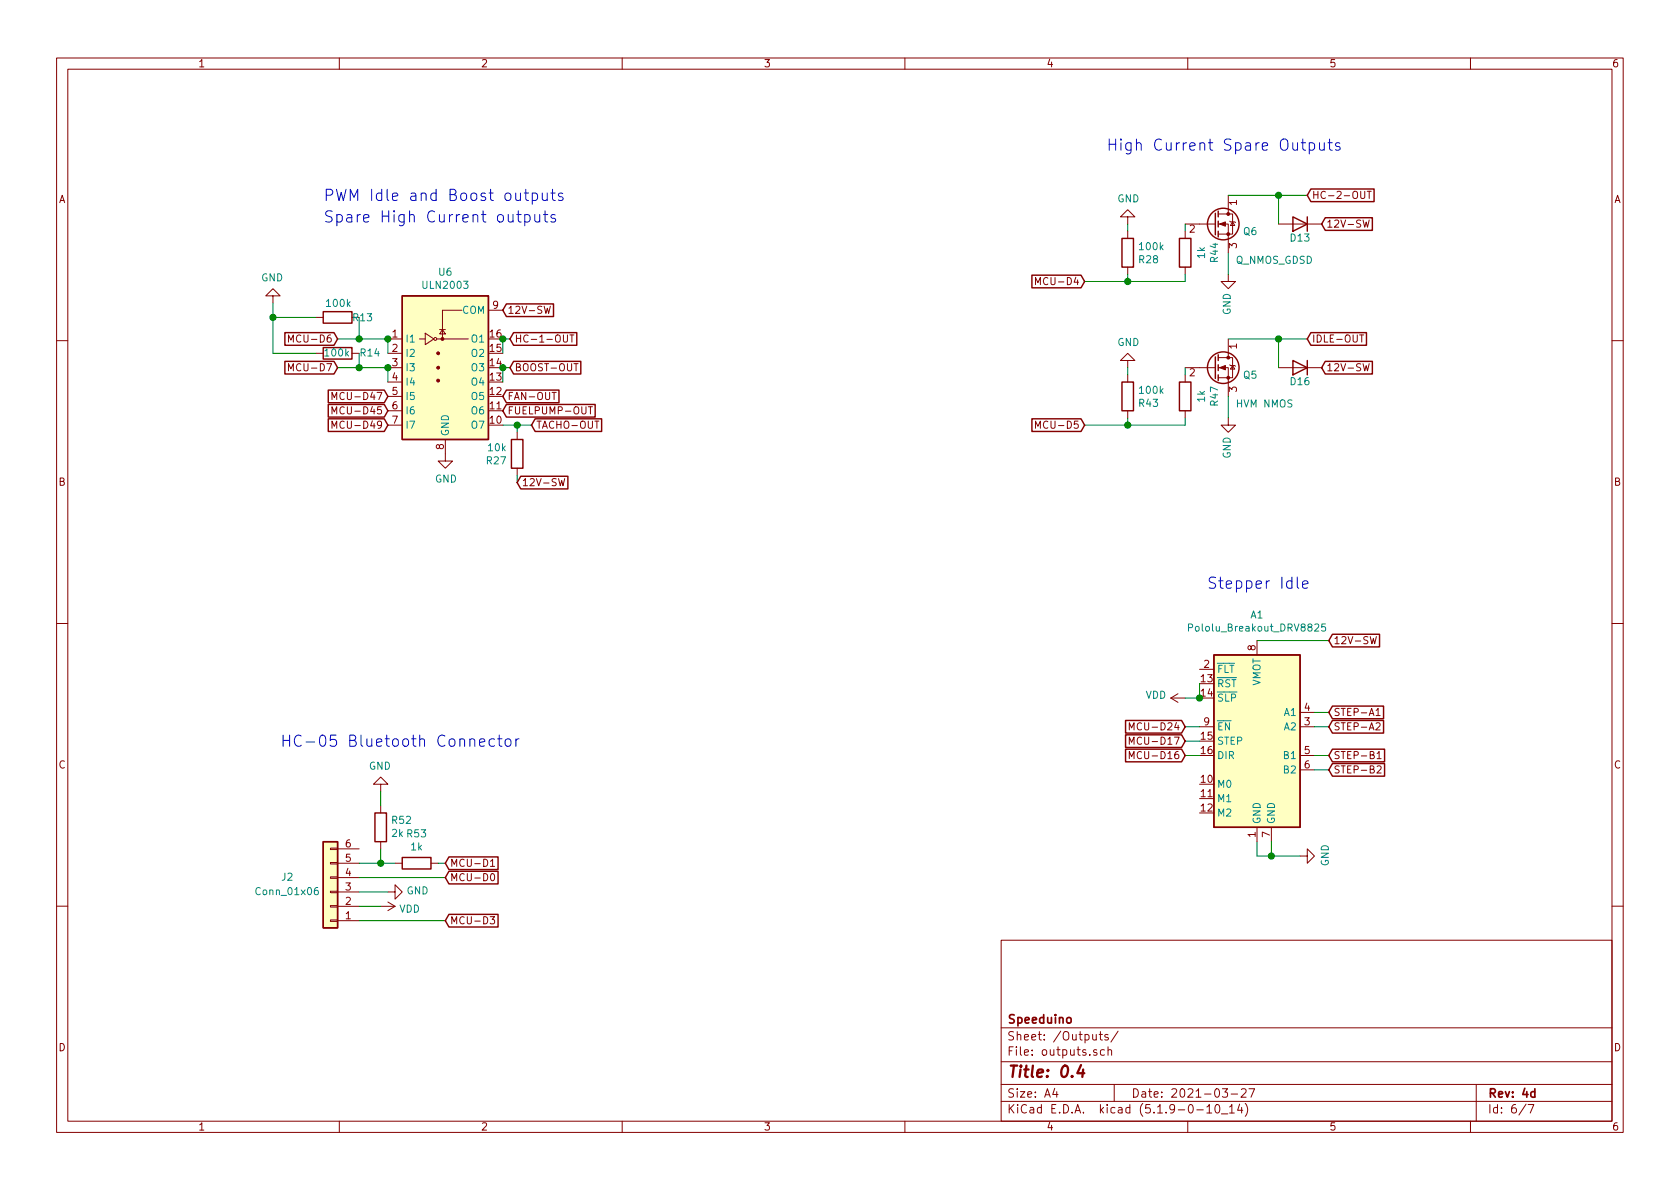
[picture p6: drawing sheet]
<svg xmlns="http://www.w3.org/2000/svg" width="297mm" height="210mm" viewBox="0 0 297 210" stroke-linecap="round" stroke-linejoin="round" font-family="sans-serif">
<g fill="none" stroke="#840000" stroke-width=".18">
<path d="M10 10.3h277v189.9h-277zM12 12.2h273v186.1h-273zM60 10.3v1.9M110 10.3v1.9M160 10.3v1.9M210 10.3v1.9M260 10.3v1.9M199.4 38.3h-1.3l1.3-1.2 1.3 1.2h-1.3v1.3M209.5 39.6h5.4M215.4 39.6h1.8v5.1M215.4 37.8h2.5v3.6h-2.5M217.2 34.5v3.3"/>
<path d="M217.4 39.1l.2 .1h.7l.1 .2M217.9 39.2l.4 .7h-.7zM226.1 39.6h7.6M240.6 33.8v1.1l.2 .2h.3l.2-.2v-1.1M241 38.9l.3 1.3 .3-.9 .2 .9 .3-1.3M241.7 33.8h.7M242.1 33.8v1.3M48.3 52.3h1.2l-1.2-1.3-1.3 1.3h1.3v1.3M55.9 56.1h1.2M68.6 59.9h2.5M74.2 59.9h1M75.2 58.9l1.5 1-1.5 1.1z"/>
<path d="M77.2 59.9h5.6M77.7 58.3h1M78.2 58.3l.5 .7h-1zM81.7 54.9h-3.5v5M86.4 54.9h2.5M96.2 54.1l.3 1.3 .3-.9 .2 .9 .3-1.3M99.6 59.2v1.1l.2 .2h.3l.2-.2v-1.1M100.8 59.2h.7M101.1 59.2v1.3M183.1 50.3v-1.2l.4 .9 .4-.9v1.2M199.4 40.9v1.3M199.4 47.2v1.3"/>
<path d="M209.5 40.9v1.3M209.5 47.2v1.3M217.2 48.5v1.3h-1.3l1.3 1.2 1.2-1.2h-1.2M217.2 59.9v3.3M240.4 59.2h.7M10 60.2h2M51 60.5v-1.3l.4 .9 .5-.9v1.3M51 65.6v-1.3l.4 .9 .5-.9v1.3M55.9 62.5h1.2M58.7 73.2v-1.3l.4 .9 .4-.9v1.3M58.7 75.7v-1.2l.4 .9 .4-.9v1.2M58.7 70.7v-1.3l.4 .9 .4-.9v1.3"/>
<path d="M62.2 62.5h1.3M68.6 65h2.5M68.6 62.5h2.5M68.6 67.6h2.5M68.6 70.1h2.5M68.6 72.6h2.5M68.6 75.2h2.5M78.7 77.7v3.8h1.3l-1.3 1.3-1.2-1.3h1.2M91.4 76.4v1.3M97.6 69.4h.7M101.5 64.3h.7M104 71.9h.7"/>
<path d="M104.4 71.9v1.3M105.2 74.5h.7M183.1 75.7v-1.2l.4 .9 .4-.9v1.2M199.4 63.7h-1.3l1.3-1.2 1.3 1.2h-1.3v1.3M199.4 66.3v1.3M199.4 72.6v1.3M209.5 65h5.4M209.5 66.3v1.3M209.5 72.6v1.3M215.4 65h1.8v5.1M215.4 63.2h2.5v3.6h-2.5M217.2 73.9v1.3h-1.3l1.3 1.2 1.2-1.2h-1.2"/>
<path d="M217.4 64.5l.2 .1h.7l.1 .2M217.9 64.6l.4 .7h-.7zM226.1 65h7.6M241 64.3l.3 1.3 .3-.9 .2 .9 .3-1.3M285 60.2h2M91.4 82.8v1.3M98.8 84.6l.3 1.3 .2-.9 .2 .9 .3-1.3M10 110.3h2M212.1 118.4h2.5M222.2 113.3v2.5M242.3 112.6l.3 1.2 .2-.9 .3 .9 .3-1.2M285 110.3h2"/>
<path d="M67.3 138.7h1.3l-1.3-1.3-1.3 1.3h1.3v1.2M199.7 129.1v-1.3l.4 .9 .4-.9v1.3M199.7 134.2v-1.3l.4 .9 .4-.9v1.3M199.7 131.6v-1.3l.4 1 .4-1v1.3M207 123.4l1.3 .8M207 123.4h2.5M208.3 122.7l-1.3 .7M212.1 128.5h2.5M229.9 128.5h2.5M229.9 126h2.5M229.9 133.6h2.5M229.9 136.1h2.5"/>
<path d="M243.3 127.9l.5-.1 .2 .4v.2l-.8 .7h.8M243.3 125.6l.4-.3v1.2M243.3 126.5h.7M243.5 133.2l.3-.3v1.3M243.5 135.6l.5-.2 .2 .4-.1 .2-.7 .7h.8M243.5 134.2h.7M58.4 152.5h1.3v.3h-1.3zM58.4 150h1.3v.2h-1.3zM58.4 155.1h1.3v.2h-1.3zM58.4 157.6h1.3v.3h-1.3zM59.7 157.7h3.8M59.7 155.2h3.8"/>
<path d="M59.7 152.6h3.8M59.7 150.1h3.8M67.3 142.5v1.3M67.3 148.8v1.3M68.6 157.7h1.2v-1.2l1.3 1.2-1.3 1.3v-1.3M68.6 159.5l1.2 .8M69.8 152.6h1.3M76.2 152.6h1.3M86.7 152.3l.4-.4v1.3M86.7 153.2h.8M86.8 154.6l.2-.1a.67 .67 0 0 1 .5 .6 .67 .67 0 0 1-.5 .6l-.3-.4zM222.2 146.3v2.5"/>
<path d="M224.8 146.3v2.5M229.9 151.4h1.2v-1.3l1.3 1.3-1.3 1.2v-1.2M10 160.2h2M58.4 160.1h1.3v.3h-1.3zM58.4 162.7h1.3v.2h-1.3zM59.7 162.8h3.8M59.7 160.3h3.8M67.3 160.3h2.5M69.8 160.3l-1.2 .7M86.7 162.1h.8l-.5 .5 .4 .1v.5l-.2 .2-.5-.2M177 166.3h108v32h-108zM285 160.2h2"/>
<path d="M60 198.3v1.9M110 198.3v1.9M160 198.3v1.9M177 194.8h108M177 191.8h108M177 187.8h108M177 181.8h108M186.5 192.5l-.4 1h1M186.8 193v1M193.9 185.7l-.4-.1-.2 .2 .1 .2 .5 .2v.3h-.6M194.3 182.9h.6M194.6 182.4v1.3l.3 .2"/>
<path d="M195.3 185.7l-.5-.1-.2 .3v.6l.2 .1 .5-.1M195.9 185.7l.2-.1 .4 .1v.9M195.9 183a.37 .37 0 0 0-.6 .1l.1 .3 .5 .1 .1 .1-.2 .3-.5-.1M195.9 185.1v1.5M197 191.8v3M197.7 182.3l-1.3 2M210 198.3v1.9M211.6 196.3h1.2M213.4 195.8l.4-.5v1.5M213.4 196.8h.8M215 195.4l.3-.1a.94 .94 0 0 1 0 1.5 .8 .8 0 0 1-.6-.6 .8 .8 0 0 1 .3-.8zM216 197h1.1"/>
<path d="M216.1 192.5h.9l-.4 .6 .4 .1v.7l-.2 .1-.7-.1M217.4 195.8l.4-.5v1.5M217.4 196.8h.8M217.7 193.5h1.1M219.2 195.2l-.4 1.1h.9M219.5 192.7l.2-.2h.3l.3 .2v.3v.2l-.9 .8h.9M219.5 195.8v1M220.2 195.1a1.71 1.71 0 0 1 0 2.3M220.8 192.5h1l-.6 1.5M260 198.3v1.9M261 191.8v6.5M269.8 195.2l-1.2 2"/>
<path d="M270.2 195.3h1l-.6 1.5"/>
<circle cx="77" cy="59.9" r=".25"/>
</g>
<path d="M188.7 180.1l.2-.2 .4 .2v.7l-.2 .1-.4-.1zM271.4 193.1l-.4-.1-.3 .3v.6l.3 .1 .4-.1M271.4 192.5v1.5" fill="none" stroke="#840000" stroke-width=".3"/>
<path d="M191.1 188.3l-.6 1.5h1.2M191.5 189.1l-.1 1.3" fill="none" stroke="#840000" stroke-width=".41"/>
<g fill="none" stroke="#840000" stroke-width=".25">
<path d="M214.9 37.7v3.8M215.4 37.3v1M215.4 39.1v1M228.6 38.3l2.5 1.3-2.5 1.3zM231.1 38.3v2.6M231.8 33.4h11.2v2.3h-11.2l-.7-1.2zM234.3 38.5h8.3v2.2h-8.3l-.6-1.1zM50.4 58.8h8.7l.6 1.1-.6 1.2h-8.7zM57.1 55.1h5.1v2h-5.1zM71.1 52.3h15.3v25.4h-15.3zM89.5 53.7h8.4v2.3h-8.4l-.6-1.1zM90.8 58.8h11.2v2.3h-11.2l-.6-1.2z"/>
<path d="M182.4 48.7h8.7l.7 1.1-.7 1.1h-8.7zM198.4 42.2h2v5h-2zM208.5 42.2h2.1v5h-2.1zM215.4 40.9v1M231.8 58.8h9.8v2.3h-9.8l-.7-1.2zM50.4 63.9h8.7l.6 1.1-.6 1.1h-8.7zM57.1 61.5h5.1v2h-5.1zM58 71.5h9.9l.7 1.1-.7 1.2h-9.9zM58 74.1h9.9l.7 1.1-.7 1.1h-9.9zM58 69h9.9l.7 1.1-.7 1.1h-9.9zM89.5 71.5h15.7v2.3h-15.7l-.6-1.2zM89.5 69h9.3v2.2h-9.3l-.6-1.1z"/>
<path d="M90.4 77.7h2.1v5.1h-2.1zM90.8 63.9h11.9v2.2h-11.9l-.6-1.1zM94.6 74.1h11.8v2.2h-11.8l-.6-1.1zM182.4 74.1h8.7l.7 1.1-.7 1.1h-8.7zM198.4 67.6h2v5h-2zM208.5 67.6h2.1v5h-2.1zM214.9 63.1v3.8M215.4 62.7v1M215.4 64.5v1M215.4 66.3v1M228.6 63.7l2.5 1.3-2.5 1.3zM231.1 63.7v2.6"/>
<path d="M234.3 63.9h8.3v2.2h-8.3l-.6-1.1zM92.1 84.2h8.3v2.3h-8.3l-.7-1.2zM214.6 115.8h15.3v30.5h-15.3zM235.6 112.2h8.3v2.2h-8.3l-.7-1.1zM199 127.4h9.9l.6 1.1-.6 1.1h-9.9zM199 132.5h9.9l.6 1.1-.6 1.1h-9.9zM199 129.9h9.9l.6 1.2-.6 1.1h-9.9zM235.6 127.4h9v2.2h-9l-.7-1.1zM235.6 132.5h9.2v2.2h-9.2l-.7-1.1zM235.6 135h9.2v2.3h-9.2l-.7-1.2zM235.6 124.9h9v2.2h-9l-.7-1.1zM57.1 148.8h2.6v15.3h-2.6z"/>
<path d="M66.3 143.8h2v5h-2zM71.1 151.6h5.1v2.1h-5.1zM79.4 154.1h8.7v2.2h-8.7l-.7-1.1zM79.4 151.5h8.7v2.3h-8.7l-.7-1.2zM79.4 161.7h8.7v2.2h-8.7l-.7-1.1z"/>
<circle cx="216.3" cy="39.6" r="2.79"/>
<circle cx="216.3" cy="65" r="2.79"/>
</g>
<g fill="#840000" stroke="#840000" stroke-width=".18">
<path d="M215.6 65l1.1-.4v.8z"/>
<path d="M215.6 39.6l1.1-.4v.8z"/>
<circle cx="217.2" cy="66.8" r=".25"/>
<circle cx="217.2" cy="63.2" r=".25"/>
<circle cx="77.5" cy="67.3" r=".25"/>
<circle cx="77.5" cy="65" r=".25"/>
<circle cx="77.5" cy="62.5" r=".25"/>
<circle cx="78.2" cy="59.9" r=".25"/>
<circle cx="217.2" cy="41.4" r=".25"/>
<circle cx="217.2" cy="37.8" r=".25"/>
</g>
<g fill="#ffffc2" stroke="#ffffc2" stroke-width=".18">
<path d="M57.1 148.8h2.6v15.3h-2.6z"/>
<path d="M71.1 52.3h15.3v25.4h-15.3z"/>
<path d="M214.6 115.8h15.3v30.5h-15.3z"/>
</g>
<path d="M210.1 111l.7-.1v-.4l-.7-.2v1.3M232.5 110.5l.4-.2 .3 .4-.1 .2-.7 .7h.8M234.3 110.3h-.6v.6l.2-.1 .4 .1v.6l-.1 .1-.5-.1M56.2 156.9l-.4 .1a.87 .87 0 0 0 0 1.2l.4-.1v-.5l-.4-.2-.2 .3" fill="none" stroke="#008484" stroke-width=".18"/>
<g fill="none" stroke="#008400" stroke-width=".18">
<path d="M199.4 39.6v1.3M209.5 39.6v1.3M217.2 34.5h13.9M226.1 34.5v5.1M48.3 53.6v8.9h7.6M48.3 56.1h7.6M59.7 59.9h8.9v2.6M63.5 56.1v3.8M90.2 59.9h-1.3v2.6M199.4 48.5v1.3M209.5 48.5v1.3h-17.7M217.2 44.7v3.8"/>
<path d="M217.2 59.9h13.9M226.1 59.9v5.1M59.7 65h8.9v2.6M63.5 62.5v2.5M88.9 75.2h5.1M90.2 65h-1.3v2.6M91.4 75.2v1.2M199.4 65v1.3M199.4 73.9v1.3M209.5 65v1.3M209.5 73.9v1.3h-17.7M217.2 70.1v3.8"/>
<path d="M91.4 84.1v1.2M222.2 113.3h12.7M67.3 139.9v2.6M209.5 128.5h2.6M209.5 133.6h2.6M209.5 131.1h2.6M212.1 120.9v2.5h-2.6M232.4 126h2.5M232.4 128.5h2.5M232.4 133.6h2.5M232.4 136.1h2.5M63.5 152.6h6.3"/>
<path d="M63.5 155.2h15.2M63.5 157.7h5.1M67.3 150.1v2.5M77.5 152.6h1.2M222.2 148.8v2.6h7.7M224.8 148.8v2.6M63.5 162.8h15.2M63.5 160.3h3.8"/>
</g>
<g fill="none" stroke="#0000c2" stroke-width=".18">
<path d="M91.4 37.9h.7M91.6 37.3v1.7l.1 .2 .4 .1M92.7 34.1h.7M92.8 38l.5-.1 .4 .4v.6l-.2 .3-.2 .1-.5-.1M92.8 37.9v2M93 33.5v1.7l.1 .2 .3 .1M94.1 34.2l.6-.1 .3 .4v.6l-.1 .3-.2 .1-.6-.1M94.1 34.1v2M94.6 37.9v1.1a.49 .49 0 0 0 .8 .1M95.4 37.9v1.4M95.9 34.1v1.1a.49 .49 0 0 0 .8 0M96.1 37.9h.8"/>
<path d="M96.4 37.3v1.7l.1 .2 .4 .1M96.7 34.1v1.4M97.4 34.1h.8M97.7 33.5v1.7l.1 .2 .4 .1M98.2 38l-.5-.1-.3 .3 .1 .3 .7 .2v.5l-.2 .1-.6-.1M99.5 34.2l-.5-.1-.3 .3 .1 .3 .7 .2v.5l-.2 .1-.6-.1M230.1 25.2h.7M230.4 24.6v1.7l.1 .2 .3 .1M231.5 25.3l.6-.1 .3 .4v.6l-.1 .3-.2 .1-.6-.1M231.5 25.2v2M233.3 25.2l.1 1.3a.52 .52 0 0 0 .7-.1M234.1 25.2v1.4"/>
<path d="M234.8 25.2h.8M235.1 24.6v1.7l.1 .2 .4 .1M236.9 25.3l-.5-.1-.3 .3 .1 .3 .7 .2v.5l-.2 .1-.6-.1M229.4 102.1v1.7l.2 .2M230.3 103.4l1-.2-.1-.4-.6-.1-.3 .3 .1 .9 .2 .1 .6-.1M84.8 131.3l.9-.2-.1-.3-.5-.1-.3 .2 .1 1 .2 .1 .5-.1M87.4 130.8l-.5-.1-.4 .3v.6l.2 .3 .2 .1 .5-.1M88 130.7h.7M88.3 130v1.7l.1 .2 .3 .1M89.4 130.8a.54 .54 0 0 1 .9 .2v.6a.54 .54 0 0 1-.5 .4 .54 .54 0 0 1-.5-.4zM91.2 130.7v1.3M91.8 130.7l-.4 .1-.2 .2"/>
</g>
<g fill="#008400" stroke="#008400" stroke-width=".25">
<circle cx="226.1" cy="59.9" r=".51"/>
<circle cx="199.4" cy="49.8" r=".51"/>
<circle cx="224.8" cy="151.4" r=".51"/>
<circle cx="63.5" cy="65" r=".51"/>
<circle cx="67.3" cy="152.6" r=".51"/>
<circle cx="68.6" cy="59.9" r=".51"/>
<circle cx="199.4" cy="75.2" r=".51"/>
<circle cx="88.9" cy="59.9" r=".51"/>
<circle cx="63.5" cy="59.9" r=".51"/>
<circle cx="91.4" cy="75.2" r=".51"/>
<circle cx="226.1" cy="34.5" r=".51"/>
<circle cx="88.9" cy="65" r=".51"/>
<circle cx="48.3" cy="56.1" r=".51"/>
<circle cx="68.6" cy="65" r=".51"/>
<circle cx="212.1" cy="123.4" r=".51"/>
</g>
<g font-size="2.8" fill="#0000c2">
<text x="195.6" y="26.7">High Current Spare Outputs</text>
<text x="57.1" y="35.6">PWM Idle and Boost outputs</text>
<text x="57.1" y="39.4">Spare High Current outputs</text>
<text x="213.4" y="104.1">Stepper Idle</text>
<text x="49.5" y="132.1">HC-05 Bluetooth Connector</text>
</g>
<text font-size="2.8" fill="#840000" x="178" y="190.5">Title: 0.4</text>
<g font-size="2.1" fill="#840000">
<text x="178" y="184">Sheet: /Outputs/</text>
<text x="178" y="181">Speeduino</text>
<text x="178" y="186.7">File: outputs.sch</text>
<text x="178" y="196.9">KiCad E.D.A. kicad (5.1.9-0-10_14)</text>
<text x="178" y="194.1">Size: A4</text>
<text x="200" y="194.1">Date: 2021-03-27</text>
<text x="263" y="194.1">Rev: 4d</text>
<text x="263" y="196.9">Id: 6/7</text>
</g>
<g font-size="1.8" fill="#840000">
<text x="35" y="11.9">1</text>
<text x="85" y="11.9">2</text>
<text x="135" y="11.9">3</text>
<text x="185" y="11.9">4</text>
<text x="235" y="11.9">5</text>
<text x="285" y="11.9">6</text>
<text x="10.4" y="35.9">A</text>
<text x="231.9" y="35.2">HC-2-OUT</text>
<text x="285.4" y="35.9">A</text>
<text x="210.3" y="41.1">2</text>
<text x="218.7" y="36.3" transform="rotate(-90 218.7 36.3)">1</text>
<text x="234.5" y="40.3">12V-SW</text>
<text x="218.7" y="43.9" transform="rotate(-90 218.7 43.9)">3</text>
<text x="184.1" y="50.4">MCU-D4</text>
<text x="69.4" y="59.7">1</text>
<text x="86.7" y="59.7">16</text>
<text x="87.1" y="54.6">9</text>
<text x="89.7" y="55.5">12V-SW</text>
<text x="52" y="60.6">MCU-D6</text>
<text x="52" y="65.7">MCU-D7</text>
<text x="69.4" y="62.2">2</text>
<text x="69.4" y="64.8">3</text>
<text x="86.7" y="64.8">14</text>
<text x="86.7" y="62.2">15</text>
<text x="91" y="65.7">BOOST-OUT</text>
<text x="91" y="60.6">HC-1-OUT</text>
<text x="218.7" y="61.7" transform="rotate(-90 218.7 61.7)">1</text>
<text x="231.9" y="60.6">IDLE-OUT</text>
<text x="234.5" y="65.7">12V-SW</text>
<text x="59.9" y="70.7">MCU-D47</text>
<text x="69.4" y="67.3">4</text>
<text x="69.4" y="69.8">5</text>
<text x="86.7" y="69.8">12</text>
<text x="86.7" y="67.3">13</text>
<text x="89.7" y="70.7">FAN-OUT</text>
<text x="210.3" y="66.5">2</text>
<text x="218.7" y="69.3" transform="rotate(-90 218.7 69.3)">3</text>
<text x="59.9" y="73.3">MCU-D45</text>
<text x="59.9" y="75.8">MCU-D49</text>
<text x="69.4" y="72.4">6</text>
<text x="69.4" y="74.9">7</text>
<text x="86.7" y="74.9">10</text>
<text x="86.7" y="72.4">11</text>
<text x="89.7" y="73.3">FUELPUMP-OUT</text>
<text x="94.8" y="75.8">TACHO-OUT</text>
<text x="184.1" y="75.8">MCU-D5</text>
<text x="78.5" y="79.5" transform="rotate(-90 78.5 79.5)">8</text>
<text x="10.4" y="85.9">B</text>
<text x="92.2" y="86">12V-SW</text>
<text x="285.4" y="85.9">B</text>
<text x="235.7" y="113.9">12V-SW</text>
<text x="212.9" y="118.1">2</text>
<text x="222" y="115" transform="rotate(-90 222 115)">8</text>
<text x="212.4" y="120.6">13</text>
<text x="212.4" y="123.2">14</text>
<text x="230.7" y="125.7">4</text>
<text x="200.9" y="129.2">MCU-D24</text>
<text x="200.9" y="131.7">MCU-D17</text>
<text x="212.4" y="130.8">15</text>
<text x="212.9" y="128.3">9</text>
<text x="230.7" y="128.3">3</text>
<text x="235.7" y="129.2">STEP-A2</text>
<text x="235.7" y="126.6">STEP-A1</text>
<text x="10.4" y="135.9">C</text>
<text x="200.9" y="134.2">MCU-D16</text>
<text x="212.4" y="133.3">16</text>
<text x="230.7" y="133.3">5</text>
<text x="230.7" y="135.9">6</text>
<text x="235.7" y="134.2">STEP-B1</text>
<text x="235.7" y="136.8">STEP-B2</text>
<text x="285.4" y="135.9">C</text>
<text x="212.4" y="138.4">10</text>
<text x="212.4" y="141">11</text>
<text x="212.4" y="143.5">12</text>
<text x="61.1" y="149.9">6</text>
<text x="222" y="148.1" transform="rotate(-90 222 148.1)">1</text>
<text x="224.5" y="148.1" transform="rotate(-90 224.5 148.1)">7</text>
<text x="61.1" y="154.9">4</text>
<text x="61.1" y="152.4">5</text>
<text x="79.5" y="155.8">MCU-D0</text>
<text x="79.5" y="153.3">MCU-D1</text>
<text x="61.1" y="160">2</text>
<text x="61.1" y="157.5">3</text>
<text x="61.1" y="162.6">1</text>
<text x="79.5" y="163.4">MCU-D3</text>
<text x="10.4" y="185.9">D</text>
<text x="285.4" y="185.9">D</text>
<text x="35" y="199.9">1</text>
<text x="85" y="199.9">2</text>
<text x="135" y="199.9">3</text>
<text x="185" y="199.9">4</text>
<text x="235" y="199.9">5</text>
<text x="285" y="199.9">6</text>
</g>
<g font-size="1.8" fill="#008484">
<text x="197.6" y="35.8">GND</text>
<text x="219.9" y="41.6">Q6</text>
<text x="201.4" y="46.6">R28</text>
<text x="201.6" y="44.2">100k</text>
<text x="213.1" y="45.7" transform="rotate(-90 213.1 45.7)">1k</text>
<text x="215.4" y="46.3" transform="rotate(-90 215.4 46.3)">R44</text>
<text x="218.4" y="46.7">Q_NMOS_GDSD</text>
<text x="228.2" y="42.7">D13</text>
<text x="46.2" y="49.8">GND</text>
<text x="75" y="51.1">ULN2003</text>
<text x="77.6" y="48.8">U6</text>
<text x="57.9" y="54.3">100k</text>
<text x="62.5" y="56.8">R13</text>
<text x="81.7" y="55.5">COM</text>
<text x="217.6" y="55.7" transform="rotate(-90 217.6 55.7)">GND</text>
<text x="57.6" y="63">100k</text>
<text x="63.8" y="63">R14</text>
<text x="71.6" y="60.6">I1</text>
<text x="71.6" y="63.1">I2</text>
<text x="71.6" y="65.7">I3</text>
<text x="83.5" y="65.7">O3</text>
<text x="83.5" y="63.1">O2</text>
<text x="83.5" y="60.6">O1</text>
<text x="197.6" y="61.2">GND</text>
<text x="71.6" y="68.2">I4</text>
<text x="71.6" y="70.7">I5</text>
<text x="83.5" y="70.7">O5</text>
<text x="83.5" y="68.2">O4</text>
<text x="201.4" y="72">R43</text>
<text x="201.6" y="69.6">100k</text>
<text x="213.1" y="71.1" transform="rotate(-90 213.1 71.1)">1k</text>
<text x="215.4" y="71.7" transform="rotate(-90 215.4 71.7)">R47</text>
<text x="219.9" y="67">Q5</text>
<text x="228.2" y="68.1">D16</text>
<text x="71.6" y="73.3">I6</text>
<text x="71.6" y="75.8">I7</text>
<text x="79.4" y="77.2" transform="rotate(-90 79.4 77.2)">GND</text>
<text x="83.5" y="75.8">O7</text>
<text x="83.5" y="73.3">O6</text>
<text x="218.7" y="72.1">HVM NMOS</text>
<text x="86.1" y="82.1">R27</text>
<text x="86.4" y="79.8">10k</text>
<text x="217.6" y="81.1" transform="rotate(-90 217.6 81.1)">GND</text>
<text x="76.9" y="85.3">GND</text>
<text x="210.9" y="111.7">Pololu_Breakout_DRV8825</text>
<text x="221.1" y="109.4">A1</text>
<text x="215.1" y="119">FLT</text>
<text x="202.5" y="123.6">VDD</text>
<text x="215.1" y="121.5">RST</text>
<text x="215.1" y="124.1">SLP</text>
<text x="222.9" y="121.4" transform="rotate(-90 222.9 121.4)">VMOT</text>
<text x="215.1" y="131.7">STEP</text>
<text x="215.1" y="129.2">EN</text>
<text x="227.1" y="129.2">A2</text>
<text x="227.1" y="126.6">A1</text>
<text x="65.2" y="136.1">GND</text>
<text x="215.1" y="134.2">DIR</text>
<text x="227.1" y="134.2">B1</text>
<text x="227.1" y="136.8">B2</text>
<text x="215.1" y="139.3">M0</text>
<text x="215.1" y="141.9">M1</text>
<text x="69.3" y="148">2k R53</text>
<text x="69.4" y="145.7">R52</text>
<text x="215.1" y="144.4">M2</text>
<text x="222.9" y="145.8" transform="rotate(-90 222.9 145.8)">GND</text>
<text x="225.4" y="145.8" transform="rotate(-90 225.4 145.8)">GND</text>
<text x="49.8" y="155.7">J2</text>
<text x="72.7" y="150.4">1k</text>
<text x="234.9" y="153.2" transform="rotate(-90 234.9 153.2)">GND</text>
<text x="45.6" y="158.3">Conn_01x06</text>
<text x="70.6" y="161.4">VDD</text>
<text x="71.9" y="158.2">GND</text>
</g>
</svg>
